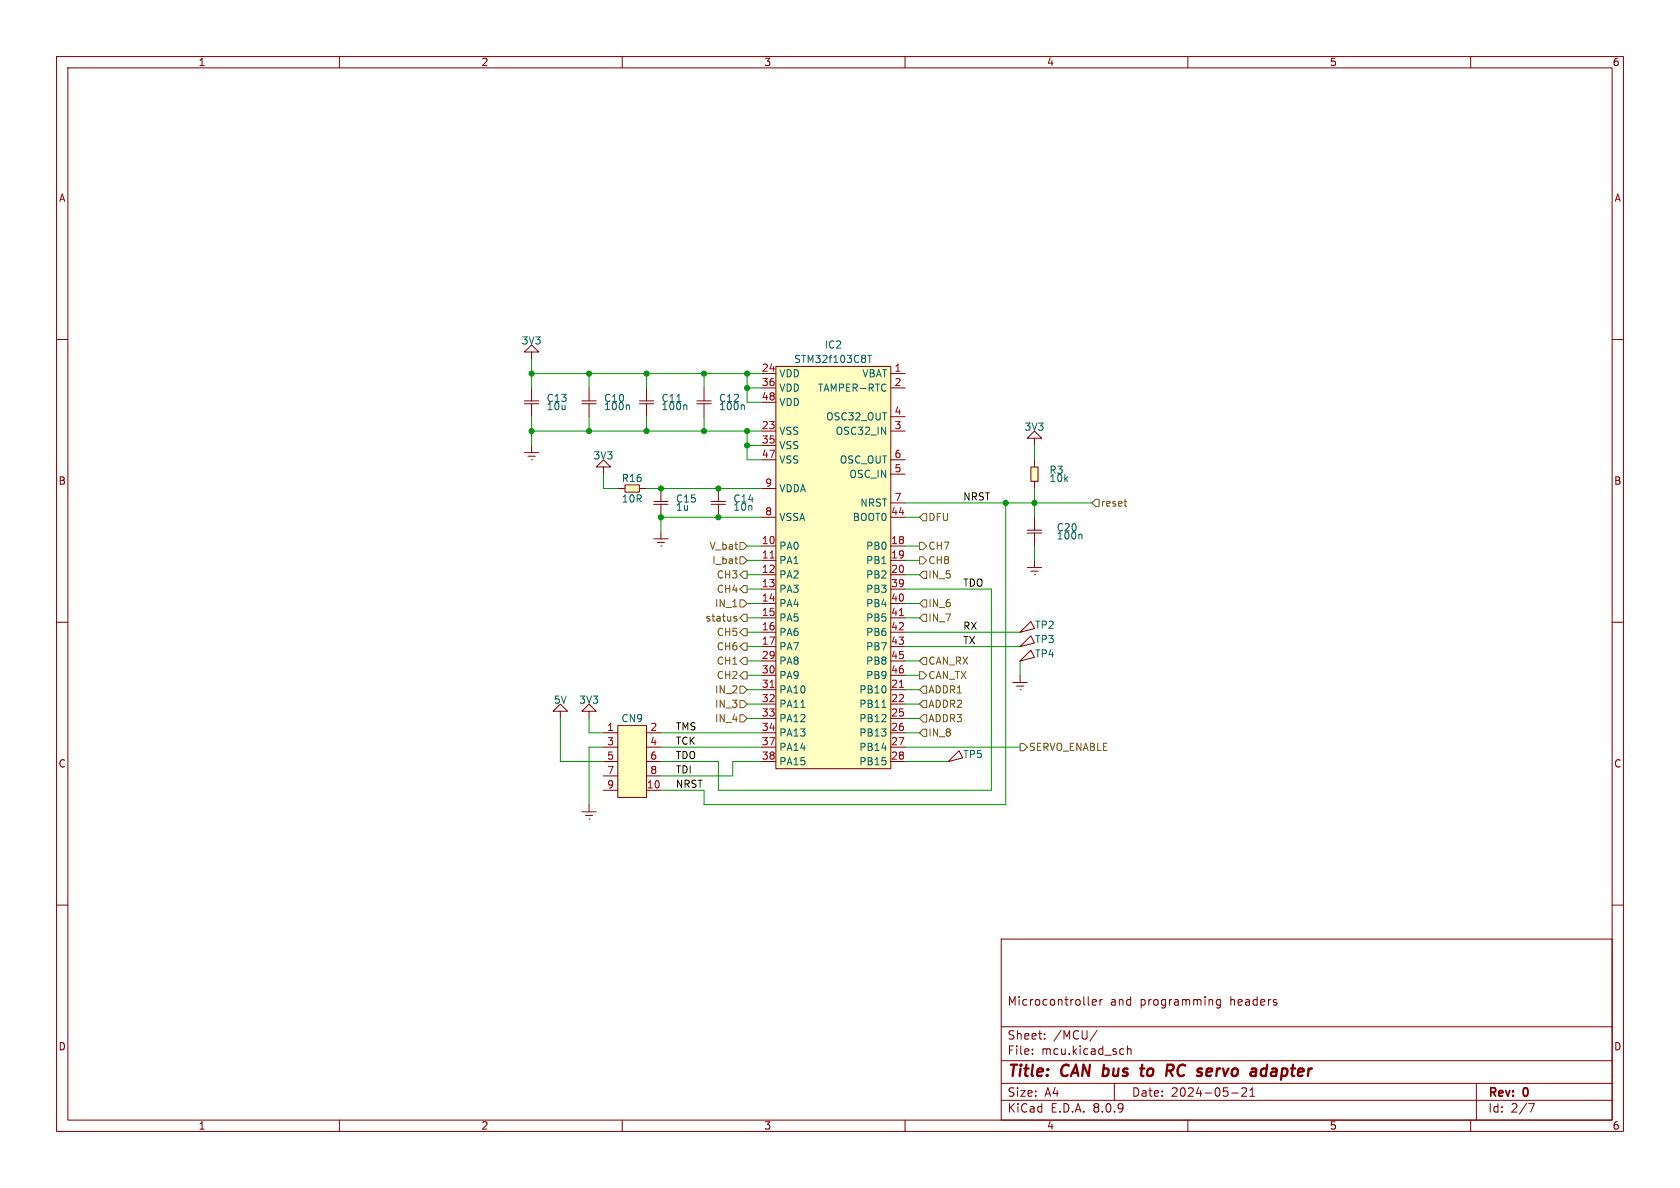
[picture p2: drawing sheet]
<svg xmlns="http://www.w3.org/2000/svg" width="297mm" height="210mm" viewBox="0 0 297 210" stroke-linecap="round" stroke-linejoin="round" font-family="sans-serif">
<g fill="none" stroke="#840000" stroke-width=".18">
<path d="M10 10h277v190h-277zM12 12h273v186h-273zM60 10v2M110 10v2M160 10v2M210 10v2M260 10v2M10 60h2M92.7 71.4h2.5M92.7 70.9h2.5M94 62.2h1.2l-1.2-1.2-1.3 1.2h1.3v1.3M94 68.6v2.3"/>
<path d="M94 71.3v2.4M94 78.7v1.3M102.9 71.4h2.5M102.9 70.9h2.5M104.1 68.6v2.3M104.1 71.3v2.4M285 60h2M92.7 80h2.5M93.3 80.6h1.3M94 81.3h.1M10 110h2M285 110h2"/>
<path d="M99.1 125.7h1.2l-1.2-1.2-1.3 1.2h1.3v1.3M10 160h2M177 166h108v32h-108zM192.4 177.5l.2 .2M193.1 177.2l.7-.1-.1-.3-.4-.1-.2 .2 .1 .7h.5M194.5 176.7v1M194.9 176.7l-.3 .1-.1 .2M215.7 176.8l-.4-.1-.3 .3v.4l.2 .2h.5M215.7 176.7v1.2l-.2 .3-.4-.1M285 160h2M60 198v2M110 198v2"/>
<path d="M160 198v2M177 194.5h108M177 191.5h108M177 187.5h108M177 181.5h108M182.5 186.3v.1M182.5 185.5v.1M184.7 183.6v.1M184.7 182.8v.1M194 182.1l-1.3 2M197 191.5v3M198.2 185.4l.5 .1"/>
<path d="M198.7 186.3l-.5 .1M199.3 185.5l.2-.1 .4 .1 .1 .9M199.3 184.9v1.5M210 198v2M217.7 193.2h1.2M219.5 192.4l.6-.1 .2 .1 .1 .3-.9 1.1h.9M221 193.8h.8M221 192.7l.4-.4v1.5M260 198v2M261 191.5v6.5M270.2 195.1h1l-.6 1.5"/>
</g>
<path d="M201.6 188.9h.7M201.8 190.1l.4 .1M201.9 188.2l-.2 1.7M206.4 188.2l.9 .1a.58 .58 0 0 1-.3 1M206.8 189.3l.5 .9M213.7 188.9l.5 .1M214.1 190.1l-.6 .1M214.3 189.4l-1 .1M223.4 188.9l.5 .1M223.8 190.1l-.6 .1M224 188.2l-.2 2" fill="none" stroke="#840000" stroke-width=".4"/>
<path d="M111.1 71.6l.2 .2v.6" fill="none" stroke="#006464" stroke-width=".18"/>
<path d="M110.5 85.7h2.5v1.3h-2.5z" fill="#ffffc2"/>
<path d="M106.7 82.6h1.2l-1.2-1.3-1.3 1.3h1.3v1.2M109.2 86.4h1.3M110.5 85.7h2.5v1.3h-2.5zM113 86.4h1.3" fill="none" stroke="#840000" stroke-width=".18"/>
<path d="M137.2 64.8h20.3v71.1h-20.3z" fill="#ffffc2"/>
<g fill="none" stroke="#840000" stroke-width=".18">
<path d="M134.6 66h2.6M134.6 68.6h2.6M134.6 76.2h2.6M134.6 78.7h2.6M134.6 71.1h2.6M137.2 64.8h20.3v71.1h-20.3zM157.5 66h2.5M157.5 68.6h2.5M157.5 76.2h2.5M157.5 73.7h2.5M115.6 89.2h2.5M115.6 88.6h2.5"/>
<path d="M115.6 95.3h2.5M116.2 95.9h1.3M116.8 96.5h.1M116.8 86.4v2.3M116.8 89.1v2.3M116.8 94v1.3M125.7 89.2h2.6M125.7 88.6h2.6M127 86.4v2.3M127 89.1v2.3M134.6 96.5h2.6M134.6 99.1h2.6"/>
<path d="M134.6 91.4h2.6M134.6 81.3h2.6M134.6 86.4h2.6M157.5 96.5h2.5M157.5 99.1h2.5M157.5 91.4h2.5M157.5 81.3h2.5M157.5 83.8h2.5M157.5 88.9h2.5M134.6 101.6h2.6M134.6 104.1h2.6M134.6 106.7h2.6"/>
<path d="M134.6 109.2h2.6M134.6 111.8h2.6M134.6 114.3h2.6M134.6 116.8h2.6M134.6 119.4h2.6M157.5 101.6h2.5M157.5 104.1h2.5M157.5 106.7h2.5M157.5 109.2h2.5M157.5 111.8h2.5M157.5 114.3h2.5M157.5 116.8h2.5"/>
<path d="M157.5 119.4h2.5M104.1 125.7h1.3l-1.3-1.2-1.2 1.2h1.2v1.3M134.6 121.9h2.6M134.6 124.5h2.6M134.6 127h2.6M134.6 129.5h2.6M134.6 132.1h2.6M134.6 134.6h2.6M157.5 121.9h2.5M157.5 124.5h2.5M157.5 127h2.5M157.5 129.5h2.5"/>
<path d="M157.5 132.1h2.5M157.5 134.6h2.5"/>
</g>
<path d="M136.1 98.6h.8M159 108.8h.7M136.1 121.5h.8M159 121.5h.7" fill="none" stroke="#a90000" stroke-width=".18"/>
<path d="M153.4 62.8h.7M153.8 62.8v1.3M141.6 125h.7M155.9 125h.7" fill="none" stroke="#006464" stroke-width=".18"/>
<path d="M109.2 128.3h5.1v12.7h-5.1z" fill="#ffffc2"/>
<g fill="none" stroke="#840000" stroke-width=".18">
<path d="M106.7 129.5h2.5M106.7 139.7h2.5M106.7 132.1h2.5M106.7 134.6h2.5M106.7 137.2h2.5M109.2 128.3h5.1v12.7h-5.1zM114.3 129.5h2.5M114.3 139.7h2.5M114.3 132.1h2.5M114.3 134.6h2.5M114.3 137.2h2.5M167.6 134.6h.1"/>
<path d="M169.5 132.7l.7 1.3-2.6 .6zM102.9 143.5h2.5M103.5 144.1h1.3M104.1 144.8h.1M104.1 142.2v1.3"/>
</g>
<path d="M182.2 82.6h1.3v2.5h-1.3z" fill="#ffffc2"/>
<g fill="none" stroke="#840000" stroke-width=".18">
<path d="M113 71.4h2.6M113 70.9h2.6M114.3 68.6v2.3M114.3 71.3v2.4M123.2 71.4h2.5M123.2 70.9h2.5M124.5 68.6v2.3M124.5 71.3v2.4M182.9 77.5h1.2l-1.2-1.3-1.3 1.3h1.3v1.2M181.6 94.2h2.5M181.6 93.7h2.5M182.2 82.6h1.3v2.5h-1.3z"/>
<path d="M182.9 81.3v1.3M182.9 85.1v1.3M182.9 91.4v2.4M182.9 94.2v2.3M182.9 99.1v1.2M180.3 114.3h.1M180.3 111.8h.1M180.3 116.8h.1M180.3 119.4v1.3M181.6 100.3h2.5M182.2 112.4l.7 1.3-2.6 .6zM182.2 109.9l.7 1.2-2.6 .7z"/>
<path d="M182.2 114.9l.7 1.3-2.6 .6zM182.2 101h1.3M182.9 101.6h.1M179.1 120.7h2.5M179.7 121.3h1.3M180.3 121.9h.1"/>
</g>
<path d="M121.2 71.6l.2 .2v.6M131.4 71.6l.2 .2v.6M191.1 94.4l.2 .2v.7" fill="none" stroke="#006464" stroke-width=".18"/>
<g fill="none" stroke="#725600" stroke-width=".18">
<path d="M129.9 98.8h.5M130.3 99.6h.1M130.8 98.4h.6l.7 .7-.7 .6h-.6zM130.8 95.9h.6l.7 .6-.7 .7h-.6zM162.6 95.9h.6l.6 .6-.6 .7h-.6zM162.6 98.4h.6l.6 .7-.6 .6h-.6zM163.2 90.8h.6v1.3h-.6l-.6-.7zM193.7 88.3h.6v1.2h-.6l-.7-.6zM198.7 88.6h.5M199 89.4l.2 .1M129.8 109.3l.5 .3-.1 .1-.3 .1M129.8 109h.4"/>
<path d="M130.8 106h.6l.7 .7-.7 .6h-.6zM131.4 111.1h.7v1.3h-.7l-.6-.6zM131.4 108.6h.7v1.3h-.7l-.6-.7zM131.4 103.5h.7v1.3h-.7l-.6-.7zM131.4 101h.7v1.2h-.7l-.6-.6zM131.4 118.7h.7v1.3h-.7l-.6-.6zM131.4 116.2h.7v1.3h-.7l-.6-.7zM131.4 113.7h.7v1.2h-.7l-.6-.6zM162.6 118.7h.6l.6 .7-.6 .6h-.6zM163.2 106h.6v1.3h-.6l-.6-.6zM163.2 108.6h.6v1.3h-.6l-.6-.7zM163.2 101h.6v1.2h-.6l-.6-.6z"/>
<path d="M163.2 116.2h.6v1.3h-.6l-.6-.7zM130.8 126.4h.6l.7 .6-.7 .6h-.6zM130.8 121.3h.6l.7 .6-.7 .7h-.6zM130.8 123.8h.6l.7 .7-.7 .6h-.6zM163.2 128.9h.6v1.3h-.6l-.6-.7zM163.2 126.4h.6v1.2h-.6l-.6-.6zM163.2 121.3h.6v1.3h-.6l-.6-.7zM163.2 123.8h.6v1.3h-.6l-.6-.6zM180.3 131.4h.7l.6 .7-.6 .6h-.7z"/>
</g>
<g fill="none" stroke="#009600" stroke-width=".18">
<path d="M94 66h40.6M94 76.2h40.6M94 63.5v5.1M94 73.7v5M104.1 66v2.6M104.1 73.7v2.5M114.3 66v2.6M114.3 73.7v2.5M124.5 66v2.6M124.5 73.7v2.5M132.1 66v5.1h2.5M132.1 76.2v5.1h2.5"/>
<path d="M132.1 68.6h2.5M132.1 78.7h2.5M182.9 78.7v2.6M106.7 83.8v2.6h2.5M114.3 86.4h20.3M132.1 96.5h2.5M132.1 99.1h2.5M134.6 91.4h-17.8v2.6M160 91.4h2.6M160 88.9h33M160 96.5h2.6M160 99.1h2.6"/>
<path d="M177.8 88.9v53.3h-53.3v-2.5h-7.7M182.9 86.4v5M182.9 96.5v2.6M132.1 109.2h2.5M132.1 106.7h2.5M132.1 119.4h2.5M132.1 101.6h2.5M132.1 116.8h2.5M132.1 104.1h2.5M132.1 111.8h2.5M132.1 114.3h2.5M160 104.1h15.3v35.6h-48.3v-5.1h-10.2"/>
<path d="M160 109.2h2.6M160 106.7h2.6M160 119.4h2.6M160 101.6h2.6M160 116.8h2.6M160 111.8h20.3M160 114.3h20.3M180.3 116.8v2.6M99.1 127v7.6h7.6M104.1 127v2.5h2.6M106.7 132.1h-2.6v10.1M116.8 132.1h17.8"/>
<path d="M116.8 129.5h17.8M132.1 127h2.5M132.1 121.9h2.5M132.1 124.5h2.5M134.6 134.6h-5.1v2.6h-12.7M160 132.1h20.3M160 127h2.6M160 134.6h7.6M160 129.5h2.6M160 121.9h2.6M160 124.5h2.6"/>
</g>
<g fill="#009600" stroke="#009600" stroke-width=".18">
<circle cx="124.5" cy="76.2" r=".46"/>
<circle cx="127" cy="86.4" r=".46"/>
<circle cx="132.1" cy="66" r=".46"/>
<circle cx="124.5" cy="66" r=".46"/>
<circle cx="104.1" cy="66" r=".46"/>
<circle cx="94" cy="66" r=".46"/>
<circle cx="114.3" cy="66" r=".46"/>
<circle cx="114.3" cy="76.2" r=".46"/>
<circle cx="104.1" cy="76.2" r=".46"/>
<circle cx="94" cy="76.2" r=".46"/>
<circle cx="132.1" cy="76.2" r=".46"/>
<circle cx="132.1" cy="78.7" r=".46"/>
<circle cx="132.1" cy="68.6" r=".46"/>
<circle cx="116.8" cy="86.4" r=".46"/>
<circle cx="116.8" cy="91.4" r=".46"/>
<circle cx="127" cy="91.4" r=".46"/>
<circle cx="177.8" cy="88.9" r=".46"/>
<circle cx="182.9" cy="88.9" r=".46"/>
</g>
<g font-size="2.8" fill="#840000">
<text x="178" y="190.9">Title:</text>
<text x="187.7" y="190.9">CAN bus</text>
<text x="203.4" y="190.9">to</text>
<text x="208.6" y="190.9">RC</text>
<text x="215" y="190.9">servo</text>
<text x="225.2" y="190.9">adapter</text>
</g>
<g font-size="2.1" fill="#840000">
<text x="178" y="178">Microcontroller</text>
<text x="196.2" y="178">and</text>
<text x="201.6" y="178">programming</text>
<text x="217.6" y="178">headers</text>
<text x="178" y="184">Sheet:</text>
<text x="186.2" y="184">/MCU/</text>
<text x="178" y="186.7">File:</text>
<text x="184.1" y="186.7">mcu.kicad_sch</text>
<text x="178" y="196.9">KiCad</text>
<text x="178" y="194.1">Size:</text>
<text x="184.7" y="194.1">A4</text>
<text x="185.7" y="196.9">E.D.A.</text>
<text x="193.3" y="196.9">8.0.9</text>
<text x="200" y="194.1">Date:</text>
<text x="207" y="194.1">2024-05-21</text>
<text x="263" y="194.3">Rev:</text>
<text x="263" y="196.9">Id:</text>
<text x="267.1" y="196.9">2/7</text>
<text x="269.4" y="194.3">0</text>
</g>
<g font-size="1.8" fill="#840000">
<text x="35" y="11.9">1</text>
<text x="85" y="11.9">2</text>
<text x="135" y="11.9">3</text>
<text x="185" y="11.9">4</text>
<text x="235" y="11.9">5</text>
<text x="285" y="11.9">6</text>
<text x="10.3" y="35.9">A</text>
<text x="285.3" y="35.9">A</text>
<text x="10.3" y="85.9">B</text>
<text x="285.3" y="85.9">B</text>
<text x="10.3" y="135.9">C</text>
<text x="285.3" y="135.9">C</text>
<text x="10.3" y="185.9">D</text>
<text x="285.3" y="185.9">D</text>
<text x="35" y="199.9">1</text>
<text x="85" y="199.9">2</text>
<text x="135" y="199.9">3</text>
<text x="185" y="199.9">4</text>
<text x="235" y="199.9">5</text>
<text x="285" y="199.9">6</text>
</g>
<g font-size="1.8" fill="#006464">
<text x="92.1" y="61.1">3V3</text>
<text x="140.3" y="64.4">STM32f103C8T</text>
<text x="145.7" y="61.8">IC2</text>
<text x="96.5" y="71.3">C13</text>
<text x="106.7" y="71.3">C10</text>
<text x="116.8" y="71.3">C11</text>
<text x="127" y="71.3">C12</text>
<text x="137.7" y="66.9">VDD</text>
<text x="137.7" y="69.4">VDD</text>
<text x="137.7" y="72">VDD</text>
<text x="144.5" y="69.4">TAMPER-RTC</text>
<text x="152.4" y="66.9">VBAT</text>
<text x="96.5" y="72.7">10u</text>
<text x="106.7" y="72.7">100n</text>
<text x="116.8" y="72.7">100n</text>
<text x="127" y="72.7">100n</text>
<text x="137.7" y="77.1">VSS</text>
<text x="145.9" y="74.5">OSC32_OUT</text>
<text x="147.6" y="77.1">OSC32_IN</text>
<text x="181" y="76.3">3V3</text>
<text x="104.8" y="81.4">3V3</text>
<text x="137.7" y="79.6">VSS</text>
<text x="137.7" y="82.1">VSS</text>
<text x="148.4" y="82.1">OSC_OUT</text>
<text x="185.4" y="84">R3</text>
<text x="109.8" y="85.4">R16</text>
<text x="109.8" y="89">10R</text>
<text x="119.4" y="89">C15</text>
<text x="129.5" y="89">C14</text>
<text x="137.7" y="87.2">VDDA</text>
<text x="150.1" y="84.7">OSC_IN</text>
<text x="152" y="89.8">NRST</text>
<text x="185.4" y="85.4">10k</text>
<text x="119.4" y="90.5">1u</text>
<text x="129.5" y="90.5">10n</text>
<text x="137.7" y="92.3">VSSA</text>
<text x="150.7" y="92.3">BOOT0</text>
<text x="186.7" y="95.6">100n</text>
<text x="186.7" y="94.1">C20</text>
<text x="137.7" y="97.4">PA0</text>
<text x="137.7" y="99.9">PA1</text>
<text x="153" y="97.4">PB0</text>
<text x="153" y="99.9">PB1</text>
<text x="137.7" y="102.5">PA2</text>
<text x="137.7" y="105">PA3</text>
<text x="137.7" y="107.5">PA4</text>
<text x="153" y="102.5">PB2</text>
<text x="153" y="105">PB3</text>
<text x="153" y="107.5">PB4</text>
<text x="137.7" y="110.1">PA5</text>
<text x="137.7" y="112.6">PA6</text>
<text x="153" y="110.1">PB5</text>
<text x="153" y="112.6">PB6</text>
<text x="182.9" y="113.9">TP3</text>
<text x="182.9" y="111.4">TP2</text>
<text x="137.7" y="115.2">PA7</text>
<text x="137.7" y="117.7">PA8</text>
<text x="153" y="115.2">PB7</text>
<text x="153" y="117.7">PB8</text>
<text x="182.9" y="116.4">TP4</text>
<text x="97.8" y="124.6">5V</text>
<text x="102.3" y="124.6">3V3</text>
<text x="137.7" y="120.2">PA9</text>
<text x="137.7" y="122.8">PA10</text>
<text x="137.7" y="125.3">PA11</text>
<text x="151.8" y="122.8">PB10</text>
<text x="151.8" y="125.3">PB11</text>
<text x="153" y="120.2">PB9</text>
<text x="109.8" y="127.9">CN9</text>
<text x="137.7" y="127.9">PA12</text>
<text x="137.7" y="130.4">PA13</text>
<text x="151.8" y="127.9">PB12</text>
<text x="151.8" y="130.4">PB13</text>
<text x="137.7" y="132.9">PA14</text>
<text x="137.7" y="135.5">PA15</text>
<text x="151.8" y="132.9">PB14</text>
<text x="151.8" y="135.5">PB15</text>
<text x="170.2" y="134.2">TP5</text>
</g>
<g font-size="1.8" fill="#a90000">
<text x="134.6" y="65.8">24</text>
<text x="158" y="65.8">1</text>
<text x="134.6" y="68.3">36</text>
<text x="134.6" y="70.9">48</text>
<text x="158" y="68.3">2</text>
<text x="134.6" y="75.9">23</text>
<text x="158" y="75.9">3</text>
<text x="158" y="73.4">4</text>
<text x="134.6" y="78.5">35</text>
<text x="134.6" y="81">47</text>
<text x="158" y="83.6">5</text>
<text x="158" y="81">6</text>
<text x="135.2" y="86.1">9</text>
<text x="158" y="88.6">7</text>
<text x="135.2" y="91.2">8</text>
<text x="157.4" y="91.2">44</text>
<text x="134.6" y="96.3">10</text>
<text x="134.6" y="98.8">11</text>
<text x="134.6" y="101.3">12</text>
<text x="157.4" y="96.3">18</text>
<text x="157.4" y="98.8">19</text>
<text x="157.4" y="101.3">20</text>
<text x="134.6" y="103.9">13</text>
<text x="134.6" y="106.4">14</text>
<text x="157.4" y="103.9">39</text>
<text x="157.4" y="106.4">40</text>
<text x="134.6" y="109">15</text>
<text x="134.6" y="111.5">16</text>
<text x="157.4" y="109">41</text>
<text x="157.4" y="111.5">42</text>
<text x="134.6" y="114">17</text>
<text x="134.6" y="116.6">29</text>
<text x="134.6" y="119.1">30</text>
<text x="157.4" y="114">43</text>
<text x="157.4" y="116.6">45</text>
<text x="157.4" y="119.1">46</text>
<text x="134.6" y="121.7">31</text>
<text x="134.6" y="124.2">32</text>
<text x="157.4" y="121.7">21</text>
<text x="157.4" y="124.2">22</text>
<text x="107.2" y="129.3">1</text>
<text x="107.2" y="131.8">3</text>
<text x="114.9" y="129.3">2</text>
<text x="114.9" y="131.8">4</text>
<text x="134.6" y="126.7">33</text>
<text x="134.6" y="129.3">34</text>
<text x="134.6" y="131.8">37</text>
<text x="157.4" y="126.7">25</text>
<text x="157.4" y="129.3">26</text>
<text x="157.4" y="131.8">27</text>
<text x="107.2" y="134.4">5</text>
<text x="107.2" y="136.9">7</text>
<text x="114.9" y="134.4">6</text>
<text x="114.9" y="136.9">8</text>
<text x="134.6" y="134.4">38</text>
<text x="157.4" y="134.4">28</text>
<text x="107.2" y="139.4">9</text>
<text x="114.3" y="139.4">10</text>
</g>
<g font-size="1.8" fill="#0f0f0f">
<text x="170.2" y="88.6">NRST</text>
<text x="170.2" y="103.8">TDO</text>
<text x="170.2" y="111.4">RX</text>
<text x="170.2" y="114">TX</text>
<text x="119.4" y="129.2">TMS</text>
<text x="119.4" y="131.7">TCK</text>
<text x="119.4" y="134.3">TDO</text>
<text x="119.4" y="136.8">TDI</text>
<text x="119.4" y="139.4">NRST</text>
</g>
<g font-size="1.8" fill="#725600">
<text x="194.5" y="89.8">reset</text>
<text x="164" y="92.3">DFU</text>
<text x="125.3" y="97.4">V_bat</text>
<text x="125.8" y="99.9">I_bat</text>
<text x="164" y="97.4">CH7</text>
<text x="164" y="99.9">CH8</text>
<text x="126.3" y="107.5">IN_1</text>
<text x="126.6" y="105">CH4</text>
<text x="126.6" y="102.5">CH3</text>
<text x="164" y="107.5">IN_6</text>
<text x="164" y="102.5">IN_5</text>
<text x="124.6" y="110.1">status</text>
<text x="126.6" y="112.6">CH5</text>
<text x="164" y="110.1">IN_7</text>
<text x="126.6" y="117.7">CH1</text>
<text x="126.6" y="115.2">CH6</text>
<text x="164" y="117.7">CAN_RX</text>
<text x="126.3" y="122.8">IN_2</text>
<text x="126.3" y="125.3">IN_3</text>
<text x="126.6" y="120.2">CH2</text>
<text x="164" y="122.8">ADDR1</text>
<text x="164" y="125.3">ADDR2</text>
<text x="164" y="120.2">CAN_TX</text>
<text x="126.3" y="127.9">IN_4</text>
<text x="164" y="130.4">IN_8</text>
<text x="164" y="127.9">ADDR3</text>
<text x="181.8" y="132.9">SERVO_ENABLE</text>
</g>
</svg>
